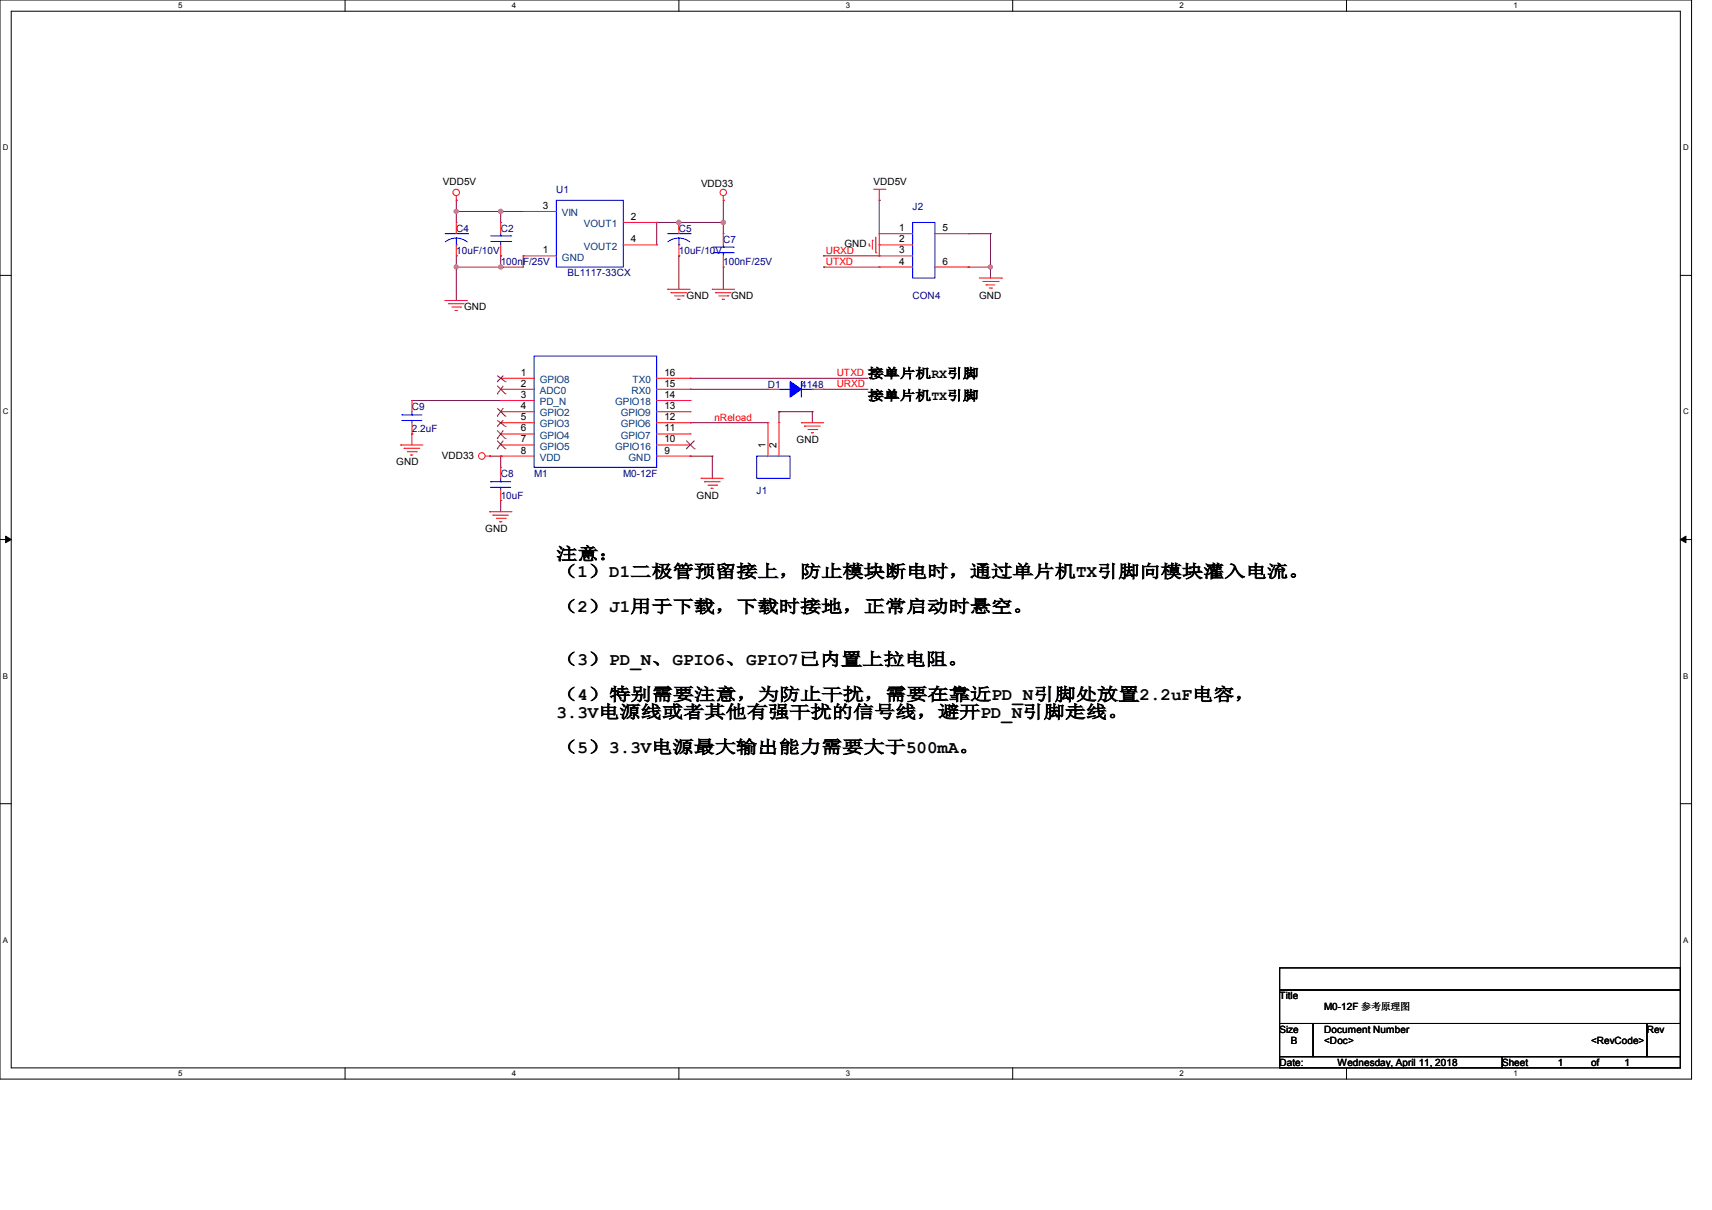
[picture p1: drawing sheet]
<svg xmlns="http://www.w3.org/2000/svg" width="297mm" height="210mm" viewBox="0 0 297 210" stroke-linecap="round" stroke-linejoin="round" font-family="sans-serif">
<path d="M0 0h293.5v187.3h-293.5zM1.9 1.9h289.6v183.4h-289.6z" fill="none" stroke="#000" stroke-width=".17"/>
<g fill="#fff">
<path d="M30.9 .2h.8v1.5h-.8z"/>
<path d="M30.9 185.5h.8v1.6h-.8z"/>
</g>
<path d="M59.9 0v1.9M59.9 185.3v2" fill="none" stroke="#000" stroke-width=".17"/>
<g fill="#fff">
<path d="M88.8 .2h.8v1.5h-.8z"/>
<path d="M88.8 185.5h.8v1.6h-.8z"/>
</g>
<path d="M117.8 0v1.9M117.8 185.3v2" fill="none" stroke="#000" stroke-width=".17"/>
<g fill="#fff">
<path d="M146.7 .2h.8v1.5h-.8z"/>
<path d="M146.7 185.5h.8v1.6h-.8z"/>
</g>
<path d="M175.7 0v1.9M175.7 185.3v2" fill="none" stroke="#000" stroke-width=".17"/>
<g fill="#fff">
<path d="M204.6 .2h.8v1.5h-.8z"/>
<path d="M204.6 185.5h.8v1.6h-.8z"/>
</g>
<path d="M233.6 0v1.9M233.6 185.3v2" fill="none" stroke="#000" stroke-width=".17"/>
<g fill="#fff">
<path d="M262.6 .2h.7v1.5h-.7z"/>
<path d="M262.6 185.5h.7v1.6h-.7z"/>
<path d="M.5 24.8h1v1.6h-1z"/>
<path d="M292 24.8h1v1.6h-1z"/>
<path d="M.5 70.7h1v1.5h-1z"/>
<path d="M292 70.7h1v1.5h-1z"/>
</g>
<path d="M0 47.8h1.9M291.5 47.8h2" fill="none" stroke="#000" stroke-width=".17"/>
<g fill="#fff">
<path d="M.5 116.5h.9v1.6h-.9z"/>
<path d="M292 116.5h.9v1.6h-.9z"/>
</g>
<path d="M0 93.6h1.9M291.5 93.6h2" fill="none" stroke="#000" stroke-width=".17"/>
<path d="M1 93l.9 .6-.9 .6zM291.5 93.6l1-.6v1.2z" fill="#000" stroke="#000" stroke-width=".17"/>
<g fill="#fff">
<path d="M.5 162.4h.9v1.5h-.9z"/>
<path d="M292 162.4h.9v1.5h-.9z"/>
</g>
<path d="M0 139.5h1.9M291.5 139.5h2M222 168h69.5v3.8h-69.5zM222 171.8h69.5v5.8h-69.5zM222 177.6h5.8v5.8h-5.8zM227.8 177.6h57.9v5.8h-57.9zM285.7 177.6h5.8v5.8h-5.8zM222 183.4h38.6v1.9h-38.6zM260.6 183.4h30.9v1.9h-30.9z" fill="none" stroke="#000" stroke-width=".17"/>
<g fill="none" stroke="#800040" stroke-width=".17">
<path d="M79.2 34.8h.1M79.2 36.7h.1M79.2 34.8v3.8M79.2 36.7h11.6M86.9 36.7h.1M86.9 36.7v1.9M113.9 38.6h.1M113.9 38.6v3.9M113.9 38.6h11.6M117.8 38.6h.1M125.5 38.6h.1M125.5 34.8h.1"/>
<path d="M125.5 34.8v5.8M152.5 34.8h.1M152.5 34.8v5.8M79.2 44.4h.1M79.2 46.4h.1M79.2 44.4v7.8M86.9 44.4h.1M86.9 46.4h.1M86.9 44.4v2M90.8 44.4h.1M90.8 44.4v2h-11.6M117.8 44.4h.1"/>
<path d="M117.8 44.4v5.8M125.5 46.4h.1M125.5 46.4v3.8M142.9 44.4h.1M142.9 46.4h.1M142.9 44.4h9.6M142.9 46.4h9.6M168 40.6h.1M168 46.4h.1M168 46.4h3.8M168 40.6h3.8M171.8 40.6h.1"/>
<path d="M171.8 46.4h.1M171.8 40.6v7.7M71.5 75.3h.1M71.5 69.5h.1M71.5 75.3v1.9M71.5 69.5h15.4M85 79.2h.1M85 79.2h1.9M86.9 79.2h.1M86.9 79.2v1.9M119.7 79.2h.1M119.7 67.6h.1"/>
<path d="M119.7 65.7h.1M119.7 73.4h.1M119.7 79.2h3.9M119.7 67.6h13.5M119.7 65.7h30.9M119.7 73.4h13.5M123.6 79.2h.1M123.6 79.2v3.8M135.1 71.5h.1M135.1 71.5v1.9M135.1 71.5h5.8M140.9 71.5h.1"/>
<path d="M140.9 71.5v1.9M142.9 67.6h.1M142.9 67.6h7.7M86.9 86.9h.1M86.9 86.9v1.9"/>
</g>
<g fill="#f0f" stroke="#f0f" stroke-width=".17">
<circle cx="171.8" cy="46.3" r=".36"/>
<circle cx="86.9" cy="36.7" r=".37"/>
<circle cx="79.1" cy="46.3" r=".36"/>
<circle cx="125.5" cy="38.6" r=".38"/>
<circle cx="117.7" cy="38.6" r=".37"/>
<circle cx="86.9" cy="46.3" r=".37"/>
<circle cx="79.1" cy="36.7" r=".36"/>
</g>
<g fill="none" stroke="#f00" stroke-width=".17">
<path d="M79.2 34.8h.1M79.2 38.6h.1M79.2 34v.8M79.2 38.6v2M86.9 38.6h.1M86.9 38.6v2M90.8 36.7h.1M90.8 36.7h5.7M108.1 38.6h5.8M113.9 38.6h.1M117.8 38.6h.1M117.8 38.6v2"/>
<path d="M125.5 34.8h.1M125.5 34v.8M151.6 32.9h1.9M152.5 34.8h.1M152.5 32.9v1.9M153.5 32.9h.1M77.2 52.2h.1M77.2 52.2h3.9M77.8 52.7h.1M77.8 52.7h2.7M78.4 53.3h1.5M79 53.9h.1"/>
<path d="M79 53.9h.4M79.2 44.4h.1M79.2 42.5v1.9M79.9 53.3h.1M86.9 44.4h.1M86.9 42.5v1.9M90.8 44.4h.1M90.8 44.4h5.7M108.1 42.5h5.8M113.9 42.5h.1M115.8 50.2h.1M115.8 50.2h3.9"/>
<path d="M116.4 50.8h.1M116.4 50.8h2.7M117 51.4h1.5M117.6 51.9h.1M117.6 51.9h.4M117.8 44.4h.1M117.8 42.5v1.9M118.5 51.4h.1M123.6 50.2h.1M123.6 50.2h3.8M124.1 50.8h.1M124.1 50.8h2.7"/>
<path d="M124.7 51.4h1.6M125.3 51.9h.1M125.3 51.9h.4M125.5 40.6h.1M125.5 46.4h.1M125.5 40.6v1.9M125.5 44.4v2M126.3 51.4h.1M150.8 42.7h.1M150.8 42.3v.4M151.3 41.7h.1M151.3 41.7v1.6"/>
<path d="M151.9 43.9h.1M151.9 41.1v2.8M152.5 44.4h.1M152.5 40.6h.1M152.5 42.5h.1M152.5 46.4h.1M152.5 40.6v3.8M152.5 40.6h5.8M152.5 42.5h5.8M152.5 44.4h5.8M152.5 46.4h5.8M162.2 40.6h5.8"/>
<path d="M162.2 46.4h5.8M168 40.6h.1M168 46.4h.1M169.9 48.3h3.8M170.5 48.9h2.7M171.1 49.4h.1M171.1 49.4h1.5M171.6 50h.4M172 50h.1M173.2 48.9h.1M173.7 48.3h.1M69.5 77.2h.1"/>
<path d="M69.5 77.2h3.9M70.1 77.8h.1M70.1 77.8h2.7M70.7 78.4h1.5M71.2 79h.1M71.2 79h.4M71.5 75.3h.1M71.5 69.5h.1M71.5 69.5v2M71.5 73.4v1.9M72.2 78.4h.1M84.2 79.2h.8"/>
<path d="M85 79.2h.1M86.9 71.5h.1M86.9 67.6h.1M86.9 69.5h.1M86.9 73.4h.1M86.9 75.3h.1M86.9 65.7h.1M86.9 77.2h.1M86.9 79.2h.1M86.9 79.2h5.8M86.9 73.4h5.8M86.9 77.2h5.8"/>
<path d="M86.9 67.6h5.8M86.9 71.5h5.8M86.9 69.5h5.8M86.9 75.3h5.8M86.9 65.7h5.8M113.9 79.2h5.8M113.9 73.4h5.8M113.9 77.2h5.8M113.9 67.6h5.8M113.9 71.5h5.8M113.9 69.5h5.8M113.9 75.3h5.8"/>
<path d="M113.9 65.7h5.8M119.7 79.2h.1M119.7 77.2h.1M119.7 75.3h.1M119.7 73.4h.1M119.7 71.5h.1M119.7 69.5h.1M119.7 67.6h.1M119.7 65.7h.1M133.2 67.6h.1M133.2 73.4h.1M133.2 67.6h1.9"/>
<path d="M133.2 73.4v5.8M135.1 73.4h.1M135.1 73.4v5.8M139 73.4h.1M139 73.4h3.9M139.6 74h.1M139.6 74h2.7M140.2 74.5h1.5M140.8 75.1h.1M140.8 75.1h.3M140.9 67.6h2M141.7 74.5h.1"/>
<path d="M142.9 67.6h.1M85 88.8h.1M85 88.8h3.8M85.5 89.4h.1M85.5 89.4h2.7M86.1 90h1.6M86.7 90.6h.1M86.7 90.6h.4M86.9 86.9h.1M86.9 81.1h.1M86.9 81.1v1.9M86.9 85v1.9"/>
<path d="M87.7 90h.1M121.6 83h.1M121.6 83h3.9M122.2 83.6h.1M122.2 83.6h2.7M122.8 84.2h1.5M123.4 84.8h.1M123.4 84.8h.3M124.3 84.2h.1"/>
<circle cx="79.2" cy="33.4" r=".56"/>
<circle cx="125.5" cy="33.4" r=".55"/>
<circle cx="83.6" cy="79.1" r=".57"/>
</g>
<g fill="none" stroke="#00f" stroke-width=".17">
<path d="M96.5 34.8h11.6v11.6h-11.6zM158.3 38.6h3.9v9.7h-3.9zM77.2 40.6h3.9M79.2 42.5h.1M79.2 41.3l1.2 .3 .7 .4M79.2 41.3l-.9 .1-1 .6M79.2 41.3v1.2M81.1 40.6h.1M85.1 41.9h3.5M85.1 40.9h3.5M86.9 40.9h.1M86.9 41.9h.1"/>
<path d="M86.9 40.6v.3M86.9 41.9v.6M88.6 41.9h.1M88.6 40.9h.1M115.8 40.6h3.9M117.8 42.5h.1M117.8 41.3l1.2 .3 .7 .4M117.8 41.3l-.9 .1-1 .6M117.8 41.3v1.2M119.7 40.6h.1M123.7 43.9h3.5M123.7 42.9h3.5"/>
<path d="M125.5 42.9h.1M125.5 43.9h.1M125.5 42.5v.4M125.5 43.9v.5M127.2 43.9h.1M127.2 42.9h.1M69.7 72h.1M69.7 73h.1M69.7 72h3.5M69.7 73h3.5M71.5 73h.1M71.5 72h.1"/>
<path d="M71.5 71.5v.5M71.5 73v.4M92.7 61.8h21.2v19.3h-21.2zM131.3 79.2h5.8v3.8h-5.8zM135.1 67.6h2M137.1 67.6h.1M139 66.2h.1M139 66.2v2.7M139 67.6h1.9M140.9 67.6h.1M85.1 83.6h.1M85.1 84.6h.1"/>
<path d="M85.1 83.6h3.5M85.1 84.6h3.5M86.9 84.6h.1M86.9 83.6h.1M86.9 83v.6M86.9 84.6v.4"/>
</g>
<path d="M137.1 66.2l1.9 1.4-1.9 1.3z" fill-rule="evenodd" fill="#00f" stroke="#00f" stroke-width=".17"/>
<g fill="none" stroke="#804000" stroke-width=".17">
<path d="M86.3 72.2h.1M86.3 68.4h.1M86.3 74h.1M86.3 76.1h.1M86.3 66.2h.1M86.3 77.9h.1M86.3 70.8l1.4 1.4M86.3 66.9l1.4 1.5M86.3 72.9l1.4 1.1M86.3 74.7l1.4 1.4M86.3 65.2l1.4 1M86.3 76.5l1.4 1.4"/>
<path d="M87.3 70.8l-1 1.4M87.3 66.9l-1 1.5M87.3 72.9l-1 1.1M87.3 74.7l-1 1.4M87.3 65.2l-1 1M87.3 76.5l-1 1.4M87.7 72.2h.1M87.7 68.4h.1M87.7 74h.1M87.7 76.1h.1M87.7 66.2h.1M87.7 77.9h.1"/>
<path d="M119.1 77.9h.1M119.1 76.5l1.4 1.4M120.5 77.9h.1M120.5 76.5l-1.4 1.4"/>
</g>
<g font-size="3">
<text x="96.5" y="97.2">注意：</text>
<text x="96.5" y="100.2">（1）D1二极管预留接上，防止模块断电时，通过单片机TX引脚向模块灌入电流。</text>
<text x="96.5" y="106.3">（2）J1用于下载，下载时接地，正常启动时悬空。</text>
<text x="96.5" y="115.4">（3）PD_N、GPIO6、GPIO7已内置上拉电阻。</text>
<text x="96.5" y="124.6">3.3V电源线或者其他有强干扰的信号线，避开PD_N引脚走线。</text>
<text x="96.5" y="121.5">（4）特别需要注意，为防止干扰，需要在靠近PD_N引脚处放置2.2uF电容，</text>
<text x="96.5" y="130.7">（5）3.3V电源最大输出能力需要大于500mA。</text>
</g>
<g font-size="2.3">
<text x="150.6" y="65.6">接单片机RX引脚</text>
<text x="150.6" y="69.4">接单片机TX引脚</text>
</g>
<g font-size="1.7">
<text x="76.8" y="32.1">VDD5V</text>
<text x="121.6" y="32.5">VDD33</text>
<text x="151.5" y="32.1">VDD5V</text>
<text x="94.2" y="36.3">3</text>
<text x="109.5" y="38.2">2</text>
<text x="156" y="40.1">1</text>
<text x="163.5" y="40.1">5</text>
<text x="94.2" y="44">1</text>
<text x="109.5" y="42.1">4</text>
<text x="146.5" y="42.9">GND</text>
<text x="156" y="42.1">2</text>
<text x="156" y="44">3</text>
<text x="156" y="45.9">4</text>
<text x="163.5" y="45.9">6</text>
<text x="80.5" y="53.8">GND</text>
<text x="119.1" y="51.8">GND</text>
<text x="126.8" y="51.8">GND</text>
<text x="169.9" y="51.8">GND</text>
<text x="90.3" y="65.2">1</text>
<text x="115.3" y="65.2">16</text>
<text x="90.3" y="71">4</text>
<text x="90.3" y="67.1">2</text>
<text x="90.3" y="69.1">3</text>
<text x="115.3" y="71">13</text>
<text x="115.3" y="69.1">14</text>
<text x="115.3" y="67.1">15</text>
<text x="90.3" y="72.9">5</text>
<text x="90.3" y="74.9">6</text>
<text x="90.3" y="76.8">7</text>
<text x="115.3" y="76.8">10</text>
<text x="115.3" y="74.9">11</text>
<text x="115.3" y="72.9">12</text>
<text x="132.8" y="77.8" transform="rotate(-90 132.8 77.8)">1</text>
<text x="134.7" y="77.8" transform="rotate(-90 134.7 77.8)">2</text>
<text x="138.2" y="76.9">GND</text>
<text x="68.7" y="80.8">GND</text>
<text x="76.7" y="79.6">VDD33</text>
<text x="90.3" y="78.7">8</text>
<text x="115.3" y="78.7">9</text>
<text x="120.9" y="86.6">GND</text>
<text x="84.2" y="92.4">GND</text>
<text x="222" y="173.4">Title</text>
<text x="222" y="179.2">Size</text>
<text x="229.7" y="179.2">Document Number</text>
<text x="229.7" y="175.3">M0-12F 参考原理图</text>
<text x="285.7" y="179.2">Rev</text>
<text x="222" y="185">Date:</text>
<text x="223.9" y="181.1">B</text>
<text x="229.7" y="181.1">&lt;Doc&gt;</text>
<text x="232.1" y="185">Wednesday, April 11, 2018</text>
<text x="260.6" y="185">Sheet</text>
<text x="270.2" y="185">1</text>
<text x="276" y="185">of</text>
<text x="276" y="181.1">&lt;RevCode&gt;</text>
<text x="281.8" y="185">1</text>
</g>
<g font-size="1.7" fill="#000080">
<text x="96.5" y="33.5">U1</text>
<text x="79.2" y="40.2">C4</text>
<text x="86.9" y="40.2">C2</text>
<text x="117.8" y="40.2">C5</text>
<text x="158.3" y="36.4">J2</text>
<text x="79.2" y="44.1">10uF/10V</text>
<text x="86.9" y="46">100nF/25V</text>
<text x="98.5" y="48">BL1117-33CX</text>
<text x="117.8" y="44.1">10uF/10V</text>
<text x="125.5" y="42.2">C7</text>
<text x="125.5" y="46">100nF/25V</text>
<text x="158.3" y="51.8">CON4</text>
<text x="71.5" y="71.1">C9</text>
<text x="133.2" y="67.3">D1</text>
<text x="139" y="67.3">4148</text>
<text x="71.5" y="75">2.2uF</text>
<text x="86.9" y="82.7">C8</text>
<text x="92.7" y="82.7">M1</text>
<text x="108.1" y="82.7">M0-12F</text>
<text x="86.9" y="86.6">10uF</text>
<text x="131.3" y="85.8">J1</text>
</g>
<g font-size="1.7" fill="#004080">
<text x="97.5" y="37.5">VIN</text>
<text x="101.3" y="39.4">VOUT1</text>
<text x="97.5" y="45.2">GND</text>
<text x="101.3" y="43.3">VOUT2</text>
<text x="93.6" y="68.4">ADC0</text>
<text x="93.6" y="70.3">PD_N</text>
<text x="93.6" y="66.5">GPIO8</text>
<text x="106.7" y="70.3">GPIO18</text>
<text x="109.5" y="68.4">RX0</text>
<text x="109.7" y="66.5">TX0</text>
<text x="93.6" y="72.3">GPIO2</text>
<text x="93.6" y="74.2">GPIO3</text>
<text x="93.6" y="76.1">GPIO4</text>
<text x="107.7" y="76.1">GPIO7</text>
<text x="107.7" y="74.2">GPIO6</text>
<text x="107.7" y="72.3">GPIO9</text>
<text x="93.6" y="78">GPIO5</text>
<text x="93.6" y="80">VDD</text>
<text x="106.7" y="78">GPIO16</text>
<text x="109" y="80">GND</text>
</g>
<g font-size="1.7" fill="#f00">
<text x="143.2" y="44">URXD</text>
<text x="143.2" y="46">UTXD</text>
<text x="145.1" y="65.3">UTXD</text>
<text x="145.1" y="67.2">URXD</text>
<text x="123.9" y="73">nReload</text>
</g>
<g font-size="1.4">
<text x="30.9" y="1.4">5</text>
<text x="88.8" y="1.4">4</text>
<text x="146.7" y="1.4">3</text>
<text x="204.6" y="1.4">2</text>
<text x="262.6" y="1.4">1</text>
<text x=".5" y="26.1">D</text>
<text x="292" y="26.1">D</text>
<text x=".5" y="71.9">C</text>
<text x="292" y="71.9">C</text>
<text x=".5" y="117.8">B</text>
<text x="292" y="117.8">B</text>
<text x=".5" y="163.6">A</text>
<text x="292" y="163.6">A</text>
<text x="30.9" y="186.8">5</text>
<text x="88.8" y="186.8">4</text>
<text x="146.7" y="186.8">3</text>
<text x="204.6" y="186.8">2</text>
<text x="262.6" y="186.8">1</text>
</g>
</svg>
